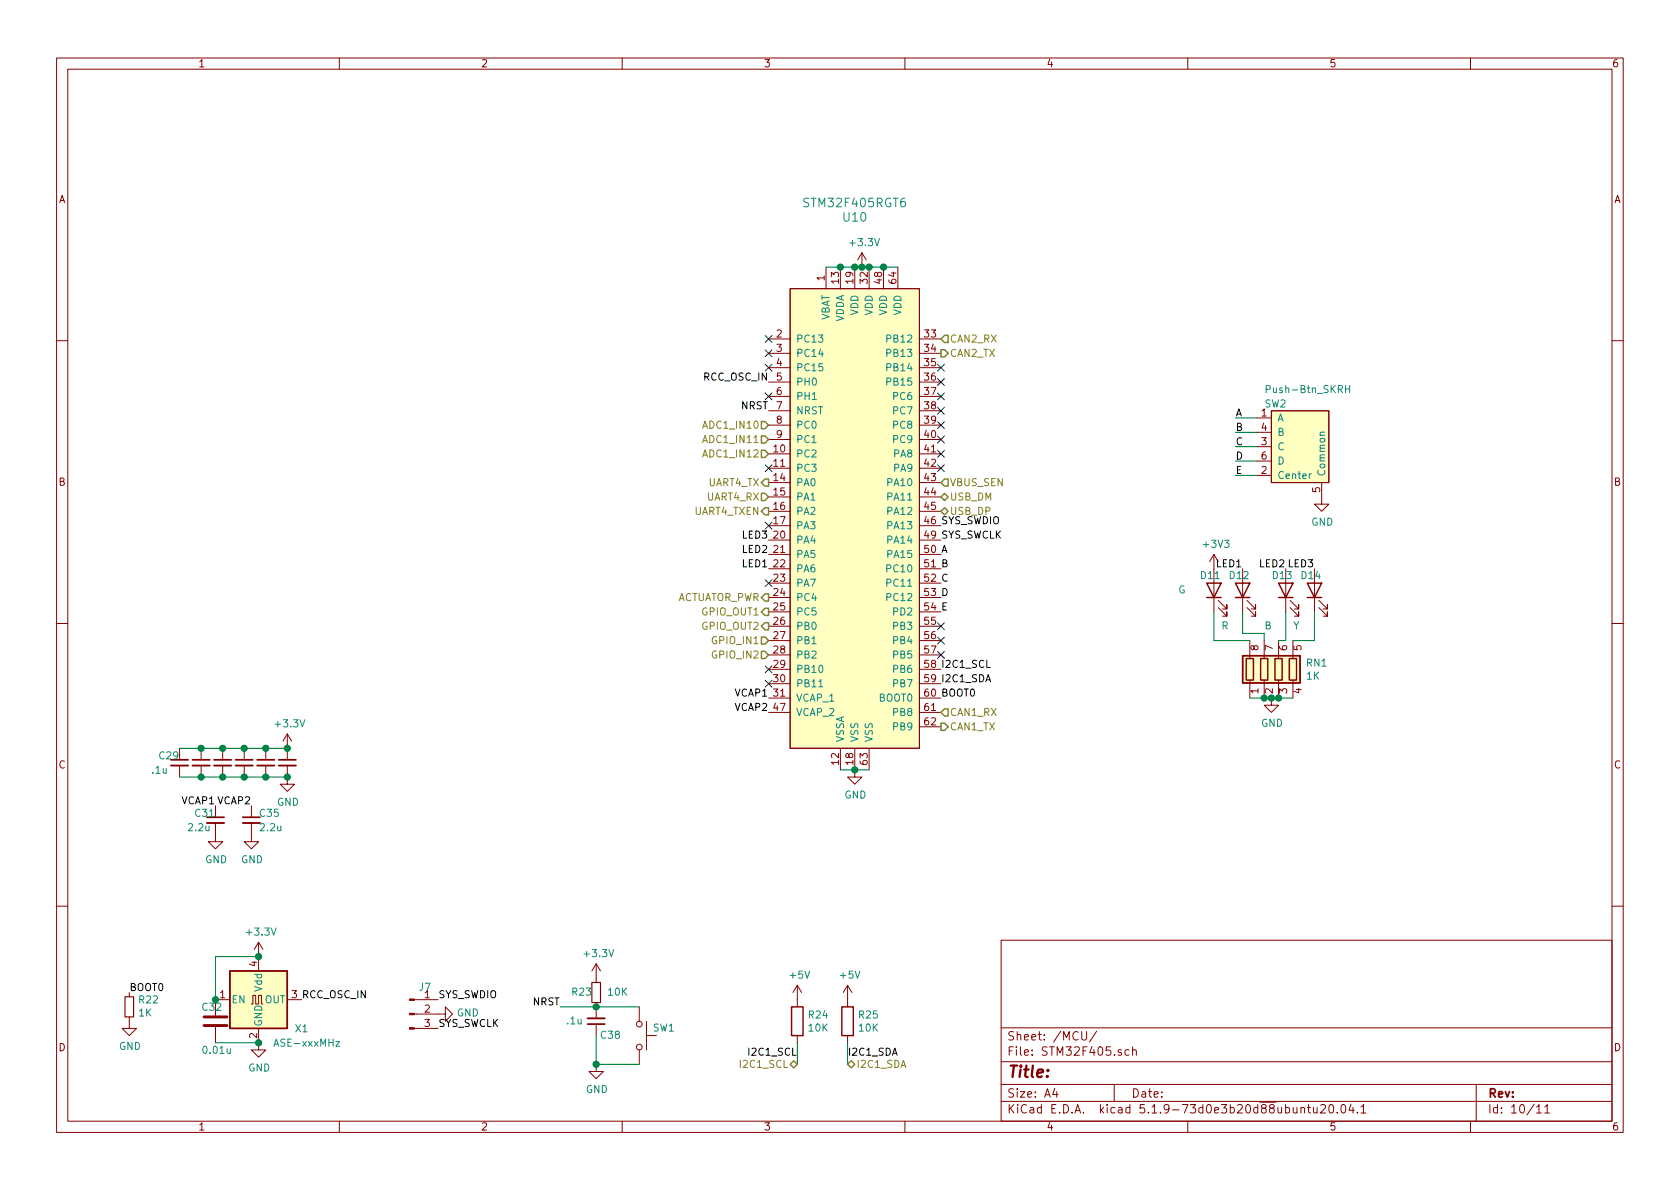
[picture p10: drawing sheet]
<svg xmlns="http://www.w3.org/2000/svg" width="297mm" height="210mm" viewBox="0 0 297 210" stroke-linecap="round" stroke-linejoin="round" font-family="sans-serif">
<g fill="none" stroke="#840000" stroke-width=".18">
<path d="M10 10.3h277v189.9h-277zM12 12.2h273v186.1h-273zM60 10.3v1.9M110 10.3v1.9M160 10.3v1.9M210 10.3v1.9M260 10.3v1.9M135.9 59.9h3.8M139.7 51h22.9v81.3h-22.9zM146 47.2v3.8M148.6 47.2v3.8M151.1 47.2v3.8"/>
<path d="M152.4 44.7l-.8 1.3M152.4 44.7v2.5M152.4 44.7l.8 1.3M153.7 47.2v3.8M156.2 47.2v3.8M158.7 47.2v3.8M162.6 59.9h3.8M10 60.2h2M135.9 62.5h3.8M135.9 65h3.8M135.9 67.6h3.8M135.9 70.1h3.8"/>
<path d="M135.9 72.6h3.8M135.9 75.2h3.8M135.9 77.7h3.8M162.6 62.5h3.8M162.6 65h3.8M162.6 67.6h3.8M162.6 70.1h3.8M162.6 72.6h3.8M162.6 75.2h3.8M162.6 77.7h3.8M222.2 73.9h2.6M222.2 79h2.6"/>
<path d="M222.2 76.4h2.6M224.8 72.6h10.1v12.7h-10.1zM285 60.2h2M135.9 80.3h3.8M135.9 82.8h3.8M135.9 85.3h3.8M135.9 87.9h3.8M135.9 90.4h3.8M135.9 93h3.8M135.9 95.5h3.8M135.9 98h3.8M162.6 80.3h3.8"/>
<path d="M162.6 82.8h3.8M162.6 85.3h3.8M162.6 87.9h3.8M162.6 90.4h3.8M162.6 93h3.8M162.6 95.5h3.8M162.6 98h3.8M214.6 98l-.7 1.3M214.6 98v10.2M214.6 98l.8 1.3M222.2 84.1h2.6M222.2 81.5h2.6"/>
<path d="M233.7 85.3v3.8h1.2l-1.2 1.3-1.3-1.3h1.3M10 110.3h2M135.9 100.6h3.8M135.9 103.1h3.8M135.9 105.7h3.8M135.9 108.2h3.8M135.9 110.7h3.8M135.9 113.3h3.8M135.9 115.8h3.8M135.9 118.4h3.8M162.6 100.6h3.8M162.6 103.1h3.8"/>
<path d="M162.6 105.7h3.8M162.6 108.2h3.8M162.6 110.7h3.8M162.6 113.3h3.8M162.6 115.8h3.8M162.6 118.4h3.8M215.4 107.4l1.5 1.6v-.8v.8h-.7M215.4 106.2l1.5 1.5v-.8v.8h-.7M219.7 100.6v7.6M220.5 107.4l1.5 1.6v-.8v.8h-.8M220.5 106.2l1.5 1.5v-.8v.8h-.8M221 113.3v3.2"/>
<path d="M223.5 113.3v3.2M226.1 113.3v3.2M227.3 100.6v7.6M228.1 107.4l1.5 1.6v-.8v.8h-.7M228.1 106.2l1.5 1.5v-.8v.8h-.7M228.6 113.3v3.2M232.4 100.6v7.6M233.2 107.4l1.5 1.6v-.8v.8h-.8M233.2 106.2l1.5 1.5v-.8v.8h-.8M285 110.3h2M31.7 132.3v2.1M31.7 135.4v2"/>
<path d="M35.6 132.3v2.1M35.6 135.4v2M39.4 132.3v2.1M39.4 135.4v2M43.2 132.3v2.1M43.2 135.4v2M47 132.3v2.1M47 135.4v2M50.8 135.4v3.3h1.3l-1.3 1.2-1.3-1.2h1.3M50.8 129.8v4.6M50.8 129.8l-.8 1.3M50.8 129.8l.8 1.3"/>
<path d="M135.9 120.9h3.8M135.9 123.4h3.8M135.9 126h3.8M148.6 132.3v3.8M151.1 132.3v5.1h1.3l-1.3 1.3-1.2-1.3h1.2M153.7 132.3v3.8M162.6 120.9h3.8M162.6 123.4h3.8M162.6 126h3.8M162.6 128.5h3.8M221 120.3v3.1M223.5 120.3v3.1"/>
<path d="M224.8 123.4v1.3h1.3l-1.3 1.3-1.3-1.3h1.3M226.1 120.3v3.1M228.6 120.3v3.1M38.1 145.5v3.3h1.3l-1.3 1.3-1.3-1.3h1.3M38.1 142.5v2M44.4 145.5v3.3h1.3l-1.3 1.3-1.2-1.3h1.2M44.4 142.5v2M10 160.2h2M22.9 179.8v2.1h1.2l-1.2 1.2-1.3-1.2h1.3M22.9 175.5v.8M40.6 176.8h-2.5v2.8M44.4 177.5h.3v-1.5h.5v1.5h.5v-1.5h.5v1.5h.3"/>
<path d="M45.7 166.6l-.7 1.3M45.7 166.6v5.1M45.7 166.6l.8 1.3M50.8 176.8h2.5M73.3 179.3h5.4v-1.3l1.3 1.3-1.3 1.3v-1.3M73.3 176.8h4.2M105.4 170.4l-.8 1.3M105.4 170.4v3.3M105.4 177.3v2.8M105.4 170.4l.8 1.3M113 178v2.6M141 174.2l-.8 1.3"/>
<path d="M141 174.2v3.8M141 174.2l.7 1.3M149.9 174.2l-.8 1.3M149.9 174.2v3.8M149.9 174.2l.7 1.3M177 166.3h108v32h-108zM285 160.2h2M38.1 181.6v2.8M45.7 181.9v3.8h1.3l-1.3 1.2-1.3-1.2h1.3M60 198.3v1.9M73.3 181.9h4.2M105.4 188.2v1.3h1.3l-1.3 1.2-1.3-1.2h1.3"/>
<path d="M105.4 181.1v2M110 198.3v1.9M113 185.7v2.5M114.3 183.1h1.8M114.3 180.6v5.1M141 183.1v1.3M149.9 183.1v1.3M160 198.3v1.9M177 194.8h108M177 191.8h108M177 187.8h108M177 181.8h108"/>
<path d="M186.5 192.5l-.4 1h1M186.8 193v1M191.3 182.4v1.2l.3 .3h.2l.3-.3v-1.2M193.9 182.3l-1.3 2M197 191.8v3M199.6 185.7l-.4-.1-.3 .3 .1 .6 .2 .1 .4-.1M200.3 185.7a.37 .37 0 0 1 .6 .1v.8M200.3 185.1v1.5M210 198.3v1.9M230 196l.2-.2 .4 .1 .1 .9M230 195.8v1M231.2 195.8h.5"/>
<path d="M231.4 195.3v1.3l.3 .2M232.2 195.8l.1 .9 .4 .1 .2-.1M232.9 195.8v1M233.5 195.5l.2-.2h.4l.3 .5-.9 1h.9M235.2 195.4l.2-.1a.94 .94 0 0 1 0 1.5 .82 .82 0 0 1-.2-1.4zM236.4 196.7v.1M237.3 195.4l.1-.1a.8 .8 0 0 1 .6 .8 .8 .8 0 0 1-.6 .7 1 1 0 0 1-.1-1.4zM238.9 195.2l-.4 1.1h.9M239.2 195.8v1M240 196.7v.1M240.6 195.8l.5-.5v1.5M240.6 196.8h.9"/>
<path d="M260 198.3v1.9M261 191.8v6.5M271.7 195.8l.4-.5v1.5M271.7 196.8h.8M273.1 195.8l.5-.5v1.5M273.1 196.8h.9"/>
<circle cx="113" cy="185.2" r=".51"/>
<circle cx="113" cy="181.1" r=".51"/>
</g>
<path d="M22.1 176.3h1.5v3.5h-1.5zM104.6 173.7h1.6v3.6h-1.6z" fill="none" stroke="#840000" stroke-width=".2"/>
<g fill="none" stroke="#840000" stroke-width=".25">
<path d="M213.4 103.1h2.5l-1.3 2.6zM213.4 105.7h2.5M218.4 103.1h2.6l-1.3 2.6zM218.4 105.7h2.6M219.7 115.9h10.2v4.9h-10.2zM220.3 116.5h1.3v3.8h-1.3zM222.9 116.5h1.3v3.8h-1.3zM225.4 116.5h1.3v3.8h-1.3zM226.1 103.1h2.5l-1.3 2.6zM226.1 105.7h2.5M228 116.5h1.2v3.8h-1.2zM231.1 103.1h2.6l-1.3 2.6z"/>
<path d="M231.1 105.7h2.6M40.6 171.7h10.2v10.2h-10.2zM140 178h2v5.1h-2zM148.8 178h2.1v5.1h-2.1z"/>
</g>
<path d="M30.2 135.4h3.1M34 135.4h3.1M37.8 135.4h3.1M41.7 135.4h3M45.5 135.4h3M49.3 135.4h3M36.6 145.5h3M42.9 145.5h3.1M103.9 180.1h3" fill="none" stroke="#840000" stroke-width=".33"/>
<path d="M30.2 134.4h3.1M34 134.4h3.1M37.8 134.4h3.1M41.7 134.4h3M45.5 134.4h3M49.3 134.4h3M36.6 144.5h3M42.9 144.5h3.1M103.9 181.1h3" fill="none" stroke="#840000" stroke-width=".3"/>
<g fill="#ffffc2" stroke="#ffffc2" stroke-width=".18">
<path d="M219.7 115.9h10.2v4.9h-10.2z"/>
<path d="M40.6 171.7h10.2v10.2h-10.2z"/>
<path d="M224.8 72.6h10.1v12.7h-10.1z"/>
<path d="M139.7 51h22.9v81.3h-22.9z"/>
</g>
<path d="M36.1 179.8h4M36.1 181.4h4" fill="none" stroke="#840000" stroke-width=".51"/>
<path d="M223.9 68.8h.6l.1-.2-.1-.3-.1-.1h-.5v1.2M234.2 76.4l-.7 .1-.1 .3 .1 .2M237.9 68.8h.7M238.6 68.2v1.2M231.9 83.8l-.4 .2M144.8 121.5h.7M59.4 184.2h.6l-.6 .8h.6" fill="none" stroke="#008484" stroke-width=".18"/>
<g fill="#840000" stroke="#840000" stroke-width=".18">
<path d="M72.4 181.7h.9v.3h-.9z"/>
<path d="M72.4 179.2h.9v.2h-.9z"/>
<path d="M72.4 176.7h.9v.2h-.9z"/>
</g>
<g fill="none" stroke="#008400" stroke-width=".18">
<path d="M146 47.2h12.7M218.4 76.4h3.8M218.4 79h3.8M218.4 73.9h3.8M218.4 81.5h3.8M218.4 84.1h3.8M214.6 108.2v5.1h6.4M219.7 108.2v3.8h3.8v1.3M227.3 108.2v5.1h-1.2M232.4 108.2v5.1h-3.8M31.7 132.3h19.1M31.7 137.4h19.1"/>
<path d="M148.6 136.1h5.1M221 123.4h7.6M45.7 169.2h-7.6v7.6M99.1 178h13.9M38.1 184.4h7.6M105.4 183.1v5.1h7.6M141 184.4v3.8M149.9 184.4v3.8"/>
</g>
<g fill="none" stroke="#848400" stroke-width=".25">
<path d="M166.4 59.9l.6-.6h.6v1.3h-.6zM134.6 74.5h.7l.6 .7-.6 .6h-.7zM134.6 77.1h.7l.6 .6-.6 .7h-.7zM134.6 79.6h.7l.6 .7-.6 .6h-.7zM166.4 61.8h.6l.6 .7-.6 .6h-.6zM134.6 90.4l.7-.6h.6v1.3h-.6zM134.6 87.2h.7l.6 .7-.6 .6h-.7zM134.6 85.3l.7-.6h.6v1.3h-.6zM166.4 87.9l.6-.7 .6 .7-.6 .6zM166.4 85.3l.6-.6h.6v1.3h-.6zM166.4 90.4l.6-.6 .6 .6-.6 .7zM134.6 105.7l.7-.7h.6v1.3h-.6z"/>
<path d="M134.6 115.2h.7l.6 .6-.6 .7h-.7zM134.6 108.2l.7-.6h.6v1.2h-.6zM134.6 112.6h.7l.6 .7-.6 .6h-.7zM135.3 110.1h.6v1.3h-.6l-.7-.7zM166.4 127.9h.6l.6 .6-.6 .7h-.6zM166.4 126l.6-.7h.6v1.3h-.6zM139.7 188.2l.6-.6 .7 .6-.7 .6zM149.9 188.2l.6-.6 .6 .6-.6 .6z"/>
</g>
<path d="M124.2 75.7l.5-1.2 .4 1.2M124.2 78.3l.5-1.3 .4 1.3M124.2 80.8l.5-1.3 .4 1.3" fill="none" stroke="#848400" stroke-width=".18"/>
<g fill="#008400" stroke="#008400" stroke-width=".25">
<circle cx="105.4" cy="178" r=".51"/>
<circle cx="151.1" cy="47.2" r=".51"/>
<circle cx="45.7" cy="184.4" r=".51"/>
<circle cx="156.2" cy="47.2" r=".51"/>
<circle cx="153.7" cy="47.2" r=".51"/>
<circle cx="152.4" cy="47.2" r=".51"/>
<circle cx="39.4" cy="132.3" r=".51"/>
<circle cx="226.1" cy="123.4" r=".51"/>
<circle cx="43.2" cy="132.3" r=".51"/>
<circle cx="47" cy="132.3" r=".51"/>
<circle cx="50.8" cy="137.4" r=".51"/>
<circle cx="105.4" cy="188.2" r=".51"/>
<circle cx="35.6" cy="137.4" r=".51"/>
<circle cx="39.4" cy="137.4" r=".51"/>
<circle cx="43.2" cy="137.4" r=".51"/>
<circle cx="151.1" cy="136.1" r=".51"/>
<circle cx="224.8" cy="123.4" r=".51"/>
<circle cx="47" cy="137.4" r=".51"/>
<circle cx="223.5" cy="123.4" r=".51"/>
<circle cx="148.6" cy="47.2" r=".51"/>
<circle cx="35.6" cy="132.3" r=".51"/>
<circle cx="50.8" cy="132.3" r=".51"/>
<circle cx="38.1" cy="176.8" r=".51"/>
<circle cx="45.7" cy="169.2" r=".51"/>
</g>
<g fill="none" stroke="#000084" stroke-width=".18">
<path d="M135.3 59.3l1.2 1.2M136.5 59.3l-1.2 1.2M135.3 69.5l1.2 1.2M135.3 61.9l1.2 1.2M135.3 64.4l1.2 1.2M136.5 69.5l-1.2 1.2M136.5 61.9l-1.2 1.2M136.5 64.4l-1.2 1.2M165.8 74.6l1.2 1.2M165.8 64.4l1.2 1.2M165.8 66.9l1.2 1.3M165.8 72l1.2 1.2"/>
<path d="M165.8 69.5l1.2 1.2M165.8 77.1l1.2 1.2M165.8 79.6l1.2 1.3M167 72l-1.2 1.2M167 74.6l-1.2 1.2M167 64.4l-1.2 1.2M167 66.9l-1.2 1.3M167 69.5l-1.2 1.2M167 77.1l-1.2 1.2M167 79.6l-1.2 1.3M135.3 82.2l1.2 1.2M135.3 92.3l1.2 1.3"/>
<path d="M136.5 82.2l-1.2 1.2M136.5 92.3l-1.2 1.3M165.8 82.2l1.2 1.2M167 82.2l-1.2 1.2M135.3 102.5l1.2 1.2M135.3 117.7l1.2 1.3M136.5 102.5l-1.2 1.2M136.5 117.7l-1.2 1.3M165.8 110.1l1.2 1.2M165.8 112.7l1.2 1.2M165.8 115.2l1.2 1.2M167 110.1l-1.2 1.2"/>
<path d="M167 112.7l-1.2 1.2M167 115.2l-1.2 1.2M135.3 120.3l1.2 1.2M136.5 120.3l-1.2 1.2"/>
</g>
<text font-size="2.8" fill="#840000" x="178" y="190.5">Title:</text>
<g font-size="2.1" fill="#008484">
<text x="142.5" y="36.6">STM32F405RGT6</text>
<text x="149.2" y="39.2">U10</text>
</g>
<g font-size="2.1" fill="#840000">
<text x="178" y="184">Sheet: /MCU/</text>
<text x="178" y="186.7">File: STM32F405.sch</text>
<text x="178" y="196.9">KiCad E.D.A. kicad 5.1.9-73d0e3b20d88ubuntu20.04.1</text>
<text x="178" y="194.1">Size: A4</text>
<text x="200" y="194.1">Date:</text>
<text x="263" y="194.1">Rev:</text>
<text x="263" y="196.9">Id: 10/11</text>
</g>
<g font-size="1.8" fill="#840000">
<text x="35" y="11.9">1</text>
<text x="85" y="11.9">2</text>
<text x="135" y="11.9">3</text>
<text x="185" y="11.9">4</text>
<text x="235" y="11.9">5</text>
<text x="285" y="11.9">6</text>
<text x="10.4" y="35.9">A</text>
<text x="285.4" y="35.9">A</text>
<text x="145.8" y="49.6" transform="rotate(-90 145.8 49.6)">1</text>
<text x="148.3" y="50.1" transform="rotate(-90 148.3 50.1)">13</text>
<text x="150.9" y="50.1" transform="rotate(-90 150.9 50.1)">19</text>
<text x="153.4" y="50.1" transform="rotate(-90 153.4 50.1)">32</text>
<text x="156" y="50.1" transform="rotate(-90 156 50.1)">48</text>
<text x="158.5" y="50.1" transform="rotate(-90 158.5 50.1)">64</text>
<text x="137.3" y="59.7">2</text>
<text x="163.5" y="59.7">33</text>
<text x="137.3" y="62.2">3</text>
<text x="137.3" y="64.8">4</text>
<text x="163.5" y="62.2">34</text>
<text x="163.5" y="64.8">35</text>
<text x="137.3" y="67.3">5</text>
<text x="137.3" y="69.8">6</text>
<text x="163.5" y="67.3">36</text>
<text x="163.5" y="69.8">37</text>
<text x="137.3" y="72.4">7</text>
<text x="137.3" y="74.9">8</text>
<text x="137.3" y="77.5">9</text>
<text x="163.5" y="72.4">38</text>
<text x="163.5" y="74.9">39</text>
<text x="163.5" y="77.5">40</text>
<text x="223" y="73.7">1</text>
<text x="223" y="76.2">4</text>
<text x="136.8" y="80">10</text>
<text x="136.8" y="82.5">11</text>
<text x="163.5" y="80">41</text>
<text x="163.5" y="82.5">42</text>
<text x="223" y="83.8">2</text>
<text x="223" y="78.7">3</text>
<text x="223" y="81.3">6</text>
<text x="10.4" y="85.9">B</text>
<text x="136.8" y="85.1">14</text>
<text x="136.8" y="87.6">15</text>
<text x="163.5" y="85.1">43</text>
<text x="163.5" y="87.6">44</text>
<text x="233.4" y="87.1" transform="rotate(-90 233.4 87.1)">5</text>
<text x="285.4" y="85.9">B</text>
<text x="136.8" y="90.2">16</text>
<text x="136.8" y="92.7">17</text>
<text x="136.8" y="95.2">20</text>
<text x="163.5" y="90.2">45</text>
<text x="136.8" y="97.8">21</text>
<text x="136.8" y="100.3">22</text>
<text x="136.8" y="102.9">23</text>
<text x="136.8" y="105.4">24</text>
<text x="136.8" y="107.9">25</text>
<text x="136.8" y="110.5">26</text>
<text x="136.8" y="113">27</text>
<text x="163.5" y="110.5">55</text>
<text x="163.5" y="113">56</text>
<text x="136.8" y="115.6">28</text>
<text x="136.8" y="118.1">29</text>
<text x="163.5" y="115.6">57</text>
<text x="222.5" y="115" transform="rotate(-90 222.5 115)">8</text>
<text x="225" y="115" transform="rotate(-90 225 115)">7</text>
<text x="227.6" y="115" transform="rotate(-90 227.6 115)">6</text>
<text x="230.1" y="115" transform="rotate(-90 230.1 115)">5</text>
<text x="136.8" y="120.6">30</text>
<text x="136.8" y="123.2">31</text>
<text x="136.8" y="125.7">47</text>
<text x="163.5" y="125.7">61</text>
<text x="222.5" y="122.7" transform="rotate(-90 222.5 122.7)">1</text>
<text x="225" y="122.7" transform="rotate(-90 225 122.7)">2</text>
<text x="227.6" y="122.7" transform="rotate(-90 227.6 122.7)">3</text>
<text x="230.1" y="122.7" transform="rotate(-90 230.1 122.7)">4</text>
<text x="163.5" y="128.3">62</text>
<text x="10.4" y="135.9">C</text>
<text x="148.3" y="135.2" transform="rotate(-90 148.3 135.2)">12</text>
<text x="150.9" y="135.2" transform="rotate(-90 150.9 135.2)">18</text>
<text x="153.4" y="135.2" transform="rotate(-90 153.4 135.2)">63</text>
<text x="285.4" y="135.9">C</text>
<text x="45.5" y="170.9" transform="rotate(-90 45.5 170.9)">4</text>
<text x="38.9" y="176.5">1</text>
<text x="75.1" y="176.5">1</text>
<text x="75.1" y="179.1">2</text>
<text x="10.4" y="185.9">D</text>
<text x="45.5" y="183.6" transform="rotate(-90 45.5 183.6)">2</text>
<text x="75.1" y="181.6">3</text>
<text x="285.4" y="185.9">D</text>
<text x="35" y="199.9">1</text>
<text x="85" y="199.9">2</text>
<text x="135" y="199.9">3</text>
<text x="185" y="199.9">4</text>
<text x="235" y="199.9">5</text>
<text x="285" y="199.9">6</text>
</g>
<g font-size="1.8" fill="#008484">
<text x="150.4" y="43.5">+3.3V</text>
<text x="146.7" y="56.9" transform="rotate(-90 146.7 56.9)">VBAT</text>
<text x="149.2" y="57.1" transform="rotate(-90 149.2 57.1)">VDDA</text>
<text x="151.8" y="55.8" transform="rotate(-90 151.8 55.8)">VDD</text>
<text x="154.3" y="55.8" transform="rotate(-90 154.3 55.8)">VDD</text>
<text x="156.8" y="55.8" transform="rotate(-90 156.8 55.8)">VDD</text>
<text x="159.4" y="55.8" transform="rotate(-90 159.4 55.8)">VDD</text>
<text x="140.7" y="60.6">PC13</text>
<text x="140.7" y="63.1">PC14</text>
<text x="140.7" y="65.7">PC15</text>
<text x="157.1" y="60.6">PB12</text>
<text x="157.1" y="63.1">PB13</text>
<text x="157.1" y="65.7">PB14</text>
<text x="140.7" y="68.2">PH0</text>
<text x="140.7" y="70.7">PH1</text>
<text x="157.1" y="68.2">PB15</text>
<text x="158.1" y="70.7">PC6</text>
<text x="224.4" y="69.5">Push-Btn_SKRH</text>
<text x="140.7" y="73.3">NRST</text>
<text x="140.7" y="75.8">PC0</text>
<text x="158.1" y="73.3">PC7</text>
<text x="158.1" y="75.8">PC8</text>
<text x="223.6" y="72.1">SW2</text>
<text x="225.8" y="74.5">A</text>
<text x="225.8" y="77.1">B</text>
<text x="140.7" y="80.9">PC2</text>
<text x="140.7" y="83.4">PC3</text>
<text x="140.7" y="78.4">PC1</text>
<text x="158.1" y="78.4">PC9</text>
<text x="158.1" y="80.9">PA8</text>
<text x="158.1" y="83.4">PA9</text>
<text x="225.8" y="79.6">C</text>
<text x="225.8" y="82.2">D</text>
<text x="140.7" y="86">PA0</text>
<text x="140.7" y="88.5">PA1</text>
<text x="157.1" y="86">PA10</text>
<text x="157.1" y="88.5">PA11</text>
<text x="225.8" y="84.7">Center</text>
<text x="234.3" y="84.3" transform="rotate(-90 234.3 84.3)">Common</text>
<text x="140.7" y="91.1">PA2</text>
<text x="140.7" y="93.6">PA3</text>
<text x="157.1" y="91.1">PA12</text>
<text x="157.1" y="93.6">PA13</text>
<text x="231.9" y="93">GND</text>
<text x="140.7" y="96.1">PA4</text>
<text x="140.7" y="98.7">PA5</text>
<text x="140.7" y="101.2">PA6</text>
<text x="157.1" y="96.1">PA14</text>
<text x="157.1" y="98.7">PA15</text>
<text x="157.1" y="101.2">PC10</text>
<text x="212.9" y="96.9">+3V3</text>
<text x="140.7" y="103.8">PA7</text>
<text x="140.7" y="106.3">PC4</text>
<text x="157.1" y="103.8">PC11</text>
<text x="157.1" y="106.3">PC12</text>
<text x="208.3" y="104.9">G</text>
<text x="212.4" y="102.4">D11</text>
<text x="217.4" y="102.4">D12</text>
<text x="225.1" y="102.4">D13</text>
<text x="230.1" y="102.4">D14</text>
<text x="140.7" y="108.8">PC5</text>
<text x="140.7" y="111.4">PB0</text>
<text x="140.7" y="113.9">PB1</text>
<text x="158.1" y="108.8">PD2</text>
<text x="158.1" y="111.4">PB3</text>
<text x="158.1" y="113.9">PB4</text>
<text x="216" y="111.3">R</text>
<text x="223.6" y="111.3">B</text>
<text x="228.6" y="111.3">Y</text>
<text x="140.7" y="116.5">PB2</text>
<text x="140.7" y="119">PB10</text>
<text x="158.1" y="116.5">PB5</text>
<text x="158.1" y="119">PB6</text>
<text x="231.1" y="117.9">RN1</text>
<text x="140.7" y="121.5">PB11</text>
<text x="140.7" y="124.1">VCAP_1</text>
<text x="155.4" y="124.1">BOOT0</text>
<text x="158.1" y="121.5">PB7</text>
<text x="231" y="120.2">1K</text>
<text x="48.8" y="128.6">+3.3V</text>
<text x="140.7" y="126.6">VCAP_2</text>
<text x="149.2" y="131.3" transform="rotate(-90 149.2 131.3)">VSSA</text>
<text x="151.8" y="131.3" transform="rotate(-90 151.8 131.3)">VSS</text>
<text x="154.3" y="131.3" transform="rotate(-90 154.3 131.3)">VSS</text>
<text x="158.1" y="126.6">PB8</text>
<text x="158.1" y="129.2">PB9</text>
<text x="223" y="128.5">GND</text>
<text x="26.9" y="136.8">.1u</text>
<text x="28.2" y="134.3">C29</text>
<text x="49" y="142.5">GND</text>
<text x="149.3" y="141.2">GND</text>
<text x="33.4" y="147">2.2u</text>
<text x="34.6" y="144.4">C31</text>
<text x="46" y="144.4">C35</text>
<text x="46.1" y="147">2.2u</text>
<text x="36.3" y="152.6">GND</text>
<text x="42.6" y="152.6">GND</text>
<text x="43.8" y="165.4">+3.3V</text>
<text x="103.5" y="169.3">+3.3V</text>
<text x="139.8" y="173.1">+5V</text>
<text x="148.6" y="173.1">+5V</text>
<text x="24.6" y="179.8">1K</text>
<text x="24.6" y="177.4">R22</text>
<text x="35.8" y="178.7">C32</text>
<text x="40.9" y="177.4">EN</text>
<text x="46.4" y="175.3" transform="rotate(-90 46.4 175.3)">Vdd</text>
<text x="46.8" y="177.4">OUT</text>
<text x="74.2" y="175.2">J7</text>
<text x="80.8" y="179.8">GND</text>
<text x="101.2" y="176.1">R23</text>
<text x="107.6" y="176.1">10K</text>
<text x="21" y="185.7">GND</text>
<text x="46.4" y="181.6" transform="rotate(-90 46.4 181.6)">GND</text>
<text x="48.9" y="185.1">ASE-xxxMHz</text>
<text x="52.3" y="182.5">X1</text>
<text x="100.3" y="181.1">.1u</text>
<text x="106.3" y="183.7">C38</text>
<text x="115.5" y="182.4">SW1</text>
<text x="143" y="180.1">R24</text>
<text x="143" y="182.4">10K</text>
<text x="151.9" y="180.1">R25</text>
<text x="151.9" y="182.4">10K</text>
<text x="36.1" y="186.4">0.01u</text>
<text x="43.9" y="189.5">GND</text>
<text x="103.6" y="193.3">GND</text>
</g>
<g font-size="1.8" fill="#848400">
<text x="167.9" y="63.1">CAN2_TX</text>
<text x="167.9" y="60.6">CAN2_RX</text>
<text x="124.8" y="75.8">ADC1_IN10</text>
<text x="124.8" y="78.4">ADC1_IN11</text>
<text x="124.8" y="80.9">ADC1_IN12</text>
<text x="125" y="88.5">UART4_RX</text>
<text x="125.2" y="86">UART4_TX</text>
<text x="167.9" y="88.5">USB_DM</text>
<text x="167.9" y="86">VBUS_SEN</text>
<text x="122.8" y="91.1">UART4_TXEN</text>
<text x="167.9" y="91.1">USB_DP</text>
<text x="119.3" y="106.3">ACTUATOR_PWR</text>
<text x="124.2" y="108.8">GPIO_OUT1</text>
<text x="124.2" y="111.4">GPIO_OUT2</text>
<text x="126.2" y="113.9">GPIO_IN1</text>
<text x="126.2" y="116.5">GPIO_IN2</text>
<text x="167.9" y="129.2">CAN1_TX</text>
<text x="167.9" y="126.6">CAN1_RX</text>
<text x="131.2" y="188.8">I2C1_SCL</text>
<text x="151.4" y="188.8">I2C1_SDA</text>
</g>
<g font-size="1.8">
<text x="124.5" y="67.3">RCC_OSC_IN</text>
<text x="131.1" y="72.4">NRST</text>
<text x="218.4" y="76.2">B</text>
<text x="218.4" y="73.7">A</text>
<text x="218.4" y="78.7">C</text>
<text x="218.4" y="81.3">D</text>
<text x="218.4" y="83.8">E</text>
<text x="131.4" y="95.2">LED3</text>
<text x="163.5" y="92.7">46 SYS_SWDIO</text>
<text x="163.5" y="95.2">49 SYS_SWCLK</text>
<text x="131.4" y="97.8">LED2</text>
<text x="131.4" y="100.3">LED1</text>
<text x="163.5" y="97.8">50 A</text>
<text x="163.5" y="100.3">51 B</text>
<text x="215.2" y="100.3">LED1</text>
<text x="222.8" y="100.3">LED2 LED3</text>
<text x="163.5" y="102.9">52 C</text>
<text x="163.5" y="105.4">53 D</text>
<text x="163.5" y="107.9">54 E</text>
<text x="163.5" y="118.1">58 I2C1_SCL</text>
<text x="130" y="125.7">VCAP2</text>
<text x="130" y="123.2">VCAP1</text>
<text x="163.5" y="120.6">59 I2C1_SDA</text>
<text x="163.5" y="123.2">60 BOOT0</text>
<text x="32.2" y="142.2">VCAP1 VCAP2</text>
<text x="22.9" y="175.3">BOOT0</text>
<text x="51.6" y="176.5">3 RCC_OSC_IN</text>
<text x="77.5" y="176.5">SYS_SWDIO</text>
<text x="94.2" y="177.8">NRST</text>
<text x="77.5" y="181.6">SYS_SWCLK</text>
<text x="132.7" y="186.7">I2C1_SCL</text>
<text x="149.9" y="186.7">I2C1_SDA</text>
</g>
</svg>
